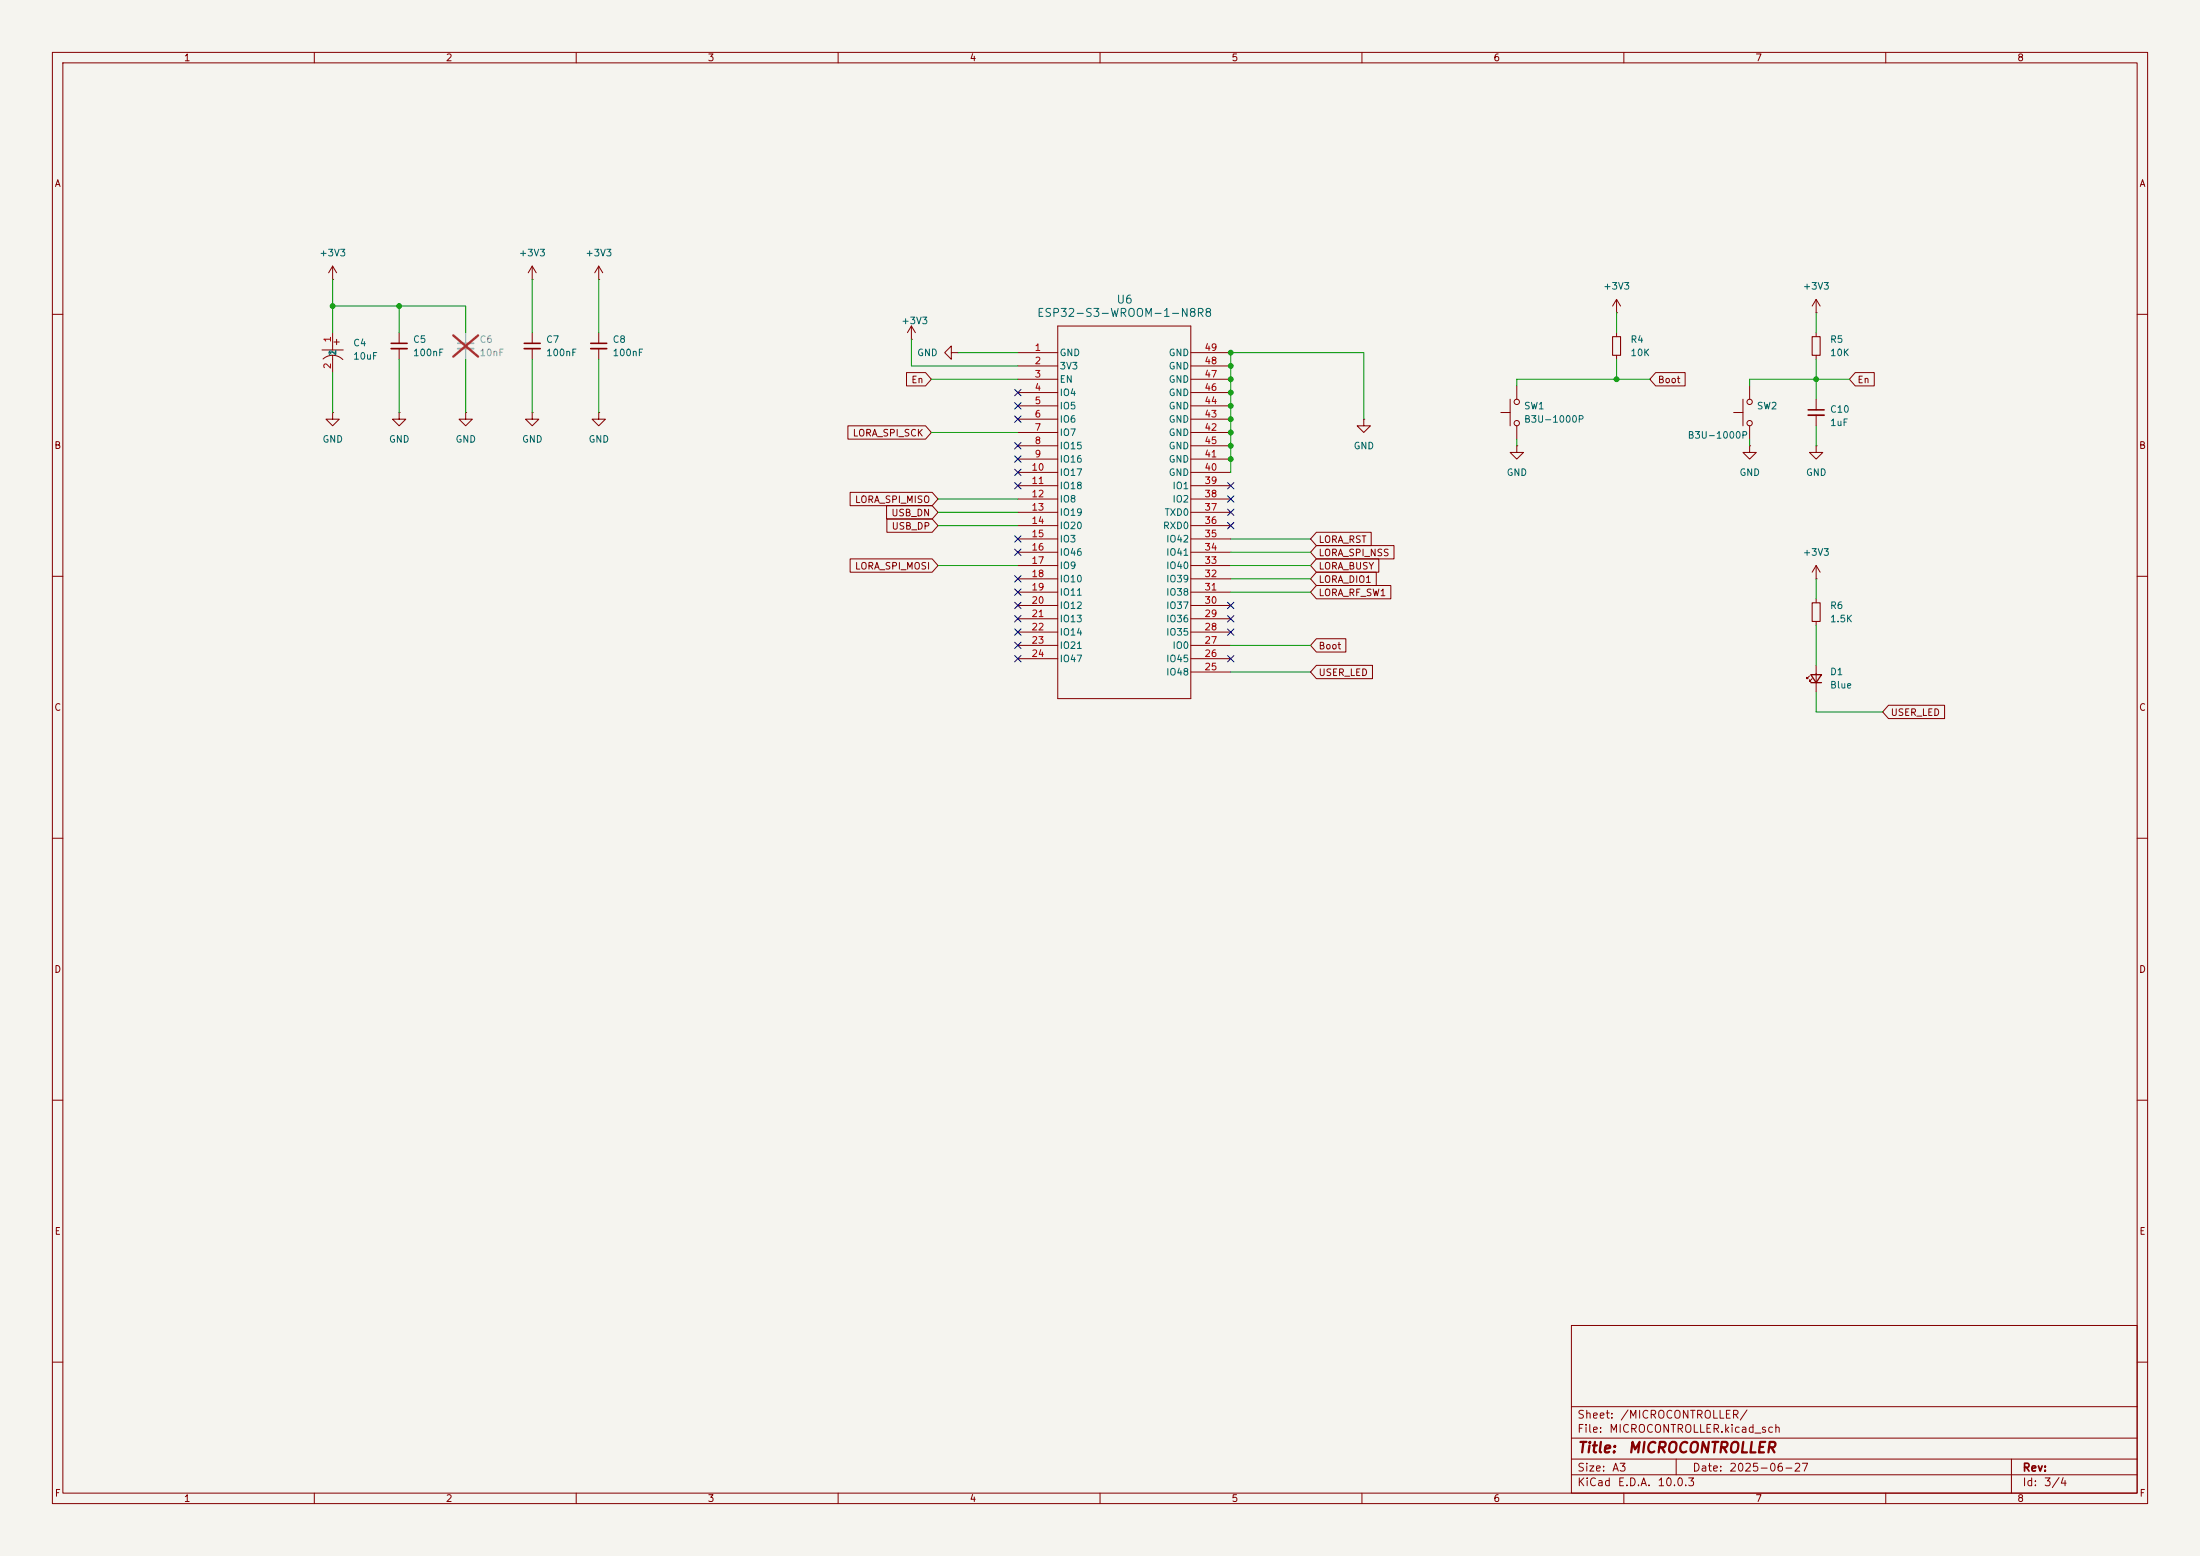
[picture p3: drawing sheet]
<svg xmlns="http://www.w3.org/2000/svg" width="420mm" height="297mm" viewBox="0 0 420 297" stroke-linecap="round" stroke-linejoin="round" font-family="sans-serif">
<path d="M0 0h420v297h-420z" fill="#f5f4ef" stroke="#f5f4ef" stroke-width=".19"/>
<g fill="none" stroke="#840000" stroke-width=".19">
<path d="M10 10h400v277h-400zM12 12h396v273h-396zM60 10v2M110 10v2M160 10v2M210 10v2M260 10v2M310 10v2M360 10v2M63.5 53.3h.1M63.5 50.8v2.5M63.5 50.8l-.8 1.3"/>
<path d="M63.5 50.8l.8 1.3M101.6 53.3h.1M101.6 50.8l-.8 1.3M101.6 50.8l.8 1.3M101.6 50.8v2.5M114.3 53.3h.1M114.3 50.8v2.5M114.3 50.8l-.8 1.3M114.3 50.8l.8 1.3M308.6 59.7h.1M308.6 57.2v2.5M308.6 57.2l-.8 1.2"/>
<path d="M308.6 57.2l.8 1.2M346.7 59.7h.1M346.7 57.2v2.5M346.7 57.2l-.8 1.2M346.7 57.2l.8 1.2M10 60h2M61.5 66.8h4M61.7 68.5a2.73 2.73 0 0 1 3.8 .1M63.5 78.7v1.3h1.3l-1.3 1.3-1.3-1.3h1.3M63.5 78.7h.1M63.5 63.5v3.3M63.5 67.8v3.3"/>
<path d="M63.8 65.3h1M64.3 64.8v1M76.2 78.7v1.3h1.3l-1.3 1.3-1.3-1.3h1.3M76.2 78.7h.1M76.2 63.5v2M76.2 66.5v2.1M88.9 78.7v1.3h1.3l-1.3 1.3-1.3-1.3h1.3M88.9 78.7h.1M101.6 78.7v1.3h1.3l-1.3 1.3-1.3-1.3h1.3M101.6 78.7h.1M101.6 63.5v2M101.6 66.5v2.1"/>
<path d="M114.3 78.7v1.3h1.3l-1.3 1.3-1.3-1.3h1.3M114.3 78.7h.1M114.3 63.5v2M114.3 66.5v2.1M173.1 71.1h3.6l1.1 1.3-1.1 1.3h-3.6zM174 64.8h.1M174 62.2l-.8 1.3M174 62.2l.8 1.3M174 62.2v2.6M181.6 67.3v-1.3l-1.3 1.3 1.3 1.3v-1.3h1.3M182.9 67.3h.1M194.3 67.3h7.6"/>
<path d="M194.3 69.9h7.6M194.3 72.4h7.6M194.3 74.9h7.6M194.3 77.5h7.6M201.9 62.2h25.4v71.2h-25.4zM227.3 67.3h7.6M227.3 69.9h7.6M227.3 72.4h7.6M227.3 74.9h7.6M227.3 77.5h7.6M286.5 78.7h1.8M288.3 76.2v5.1"/>
<path d="M289.6 73.7v2.5M308.6 63.5v.8M308.6 67.8v.8M316.1 71.1h5.6v2.6h-5.6l-1.1-1.3zM331 78.7h1.7M332.7 76.2v5.1M334 73.7v2.5M346.7 63.5v.8M346.7 67.8v.8M346.7 76.2v2M346.7 79.2v2.1M354.2 71.1h3.6v2.6h-3.6l-1.1-1.3z"/>
<path d="M408 60h2M161.9 81.3h14.8l1.1 1.3-1.1 1.2h-14.8zM162.3 94h15.7l1.1 1.3-1.1 1.2h-15.7zM169.2 96.5h8.8l1.1 1.3-1.1 1.3h-8.8zM169.3 99.1h8.7l1.1 1.2-1.1 1.3h-8.7zM194.3 80h7.6M194.3 82.6h7.6M194.3 85.1h7.6M194.3 87.6h7.6M194.3 90.2h7.6M194.3 92.7h7.6M194.3 95.3h7.6"/>
<path d="M194.3 97.8h7.6M227.3 80h7.6M227.3 82.6h7.6M227.3 85.1h7.6M227.3 87.6h7.6M227.3 90.2h7.6M227.3 92.7h7.6M227.3 95.3h7.6M227.3 97.8h7.6M260.3 80v1.3h1.3l-1.3 1.3-1.2-1.3h1.2M260.3 80h.1M289.6 85.1v1.3h1.2l-1.2 1.2-1.3-1.2h1.3"/>
<path d="M289.6 85.1h.1M289.6 81.3v2.5M334 85.1v1.3h1.3l-1.3 1.2-1.3-1.2h1.3M334 85.1h.1M334 81.3v2.5M346.7 85.1v1.3h1.3l-1.3 1.2-1.3-1.2h1.3M346.7 85.1h.1M10 110h2M162.3 106.7h15.7l1.1 1.3-1.1 1.2h-15.7zM194.3 100.3h7.6M194.3 102.9h7.6M194.3 105.4h7.6"/>
<path d="M194.3 108h7.6M194.3 110.5h7.6M194.3 113h7.6M194.3 115.6h7.6M194.3 118.1h7.6M227.3 100.3h7.6M227.3 102.9h7.6M227.3 105.4h7.6M227.3 108h7.6M227.3 110.5h7.6M227.3 113h7.6M227.3 115.6h7.6"/>
<path d="M227.3 118.1h7.6M251.3 109.2h11.4v2.6h-11.4l-1.1-1.3zM251.3 111.8h14.2v2.5h-14.2l-1.1-1.3zM251.3 106.7h11.9v2.5h-11.9l-1.1-1.2zM251.3 101.6h10.5v2.5h-10.5l-1.1-1.2zM251.3 104.1h14.8v2.6h-14.8l-1.1-1.3zM346.7 110.5h.1M346.7 108v2.5M346.7 114.3v.8M346.7 118.6v.8M346.7 108l-.8 1.2M346.7 108l.8 1.2"/>
<path d="M408 110h2M194.3 120.7h7.6M194.3 123.2h7.6M194.3 125.7h7.6M227.3 120.7h7.6M227.3 123.2h7.6M227.3 125.7h7.6M227.3 128.3h7.6M251.3 127h10.7v2.5h-10.7l-1.1-1.2zM251.3 121.9h5.6v2.6h-5.6l-1.1-1.3zM345.4 129l-.5 .5v-.2v.2h.3M345.9 129.5l-.5 .5v-.2v.2h.3"/>
<path d="M346.7 127v5.1M360.5 134.6h10.7v2.6h-10.7l-1.1-1.3zM10 160h2M408 160h2M10 210h2M408 210h2M300 253h108v32h-108zM10 260h2M300 278.5h108M300 274.5h108M300 268.5h108M320 278.5v3"/>
<path d="M384 278.5v6.5M408 260h2M60 285v2M110 285v2M160 285v2M210 285v2M260 285v2M300 281.5h108M310 285v2M360 285v2"/>
<circle cx="289.6" cy="76.7" r=".51"/>
<circle cx="334" cy="76.7" r=".51"/>
<circle cx="289.6" cy="80.8" r=".51"/>
<circle cx="334" cy="80.8" r=".51"/>
</g>
<path d="M307.8 64.3h1.6v3.5h-1.6zM345.9 64.3h1.6v3.5h-1.6zM345.9 115.1h1.6v3.5h-1.6z" fill="none" stroke="#840000" stroke-width=".2"/>
<path d="M74.7 65.5h3M100.1 65.5h3M112.8 65.5h3M345.2 78.2h3" fill="none" stroke="#840000" stroke-width=".3"/>
<path d="M74.7 66.5h3M100.1 66.5h3M112.8 66.5h3M345.2 79.2h3" fill="none" stroke="#840000" stroke-width=".33"/>
<path d="M345.7 128.8h2l-1 1.5zM345.7 130.3h2" fill="none" stroke="#840000" stroke-width=".25"/>
<path d="M87.4 65.5h3" fill="none" stroke="#9c9b98" stroke-width=".3"/>
<path d="M87.4 66.5h3" fill="none" stroke="#9c9b98" stroke-width=".33"/>
<path d="M88.9 63.5v2M88.9 66.5v2.1" fill="none" stroke="#9c9b98" stroke-width=".19"/>
<path d="M86.5 64l4.8 4.1M91.3 64l-4.8 4.1" fill="none" stroke="#e12e31" stroke-width=".46"/>
<g fill="none" stroke="#009600" stroke-width=".19">
<path d="M63.5 53.3v10.2M63.5 58.4h25.4v5.1M76.2 58.4v5.1M101.6 53.3v10.2M114.3 53.3v10.2M308.6 59.7v3.8M346.7 59.7v3.8M63.5 71.1v7.6M76.2 68.6v10.1M88.9 68.6v10.1M101.6 68.6v10.1M114.3 68.6v10.1"/>
<path d="M174 64.8v5.1h20.3M177.8 72.4h16.5M182.9 67.3h11.4M308.6 68.6v3.8M315 72.4h-25.4v1.3M346.7 68.6v7.6M353.1 72.4h-19.1v1.3M177.8 82.6h16.5M179.1 97.8h15.2M179.1 95.3h15.2M260.3 80v-12.7h-25.4v22.9M289.6 83.8v1.3"/>
<path d="M334 83.8v1.3M346.7 81.3v3.8M179.1 100.3h15.2M179.1 108h15.2M234.9 108h15.3M234.9 110.5h15.3M234.9 105.4h15.3M234.9 102.9h15.3M234.9 113h15.3M346.7 110.5v3.8M346.7 119.4v7.6M234.9 128.3h15.3"/>
<path d="M234.9 123.2h15.3M346.7 132.1v3.8h12.7"/>
</g>
<g fill="none" stroke="#000084" stroke-width=".19">
<path d="M193.7 74.3l1.2 1.2M193.7 79.4l1.2 1.2M193.7 76.9l1.2 1.2M194.9 74.3l-1.2 1.2M194.9 79.4l-1.2 1.2M194.9 76.9l-1.2 1.2M193.7 92.1l1.2 1.2M193.7 89.6l1.2 1.2M193.7 84.5l1.2 1.2M193.7 87l1.2 1.2M194.9 92.1l-1.2 1.2M194.9 89.6l-1.2 1.2"/>
<path d="M194.9 84.5l-1.2 1.2M194.9 87l-1.2 1.2M234.3 92.1l1.3 1.2M234.3 94.6l1.3 1.3M234.3 99.7l1.3 1.2M234.3 97.2l1.3 1.2M235.6 92.1l-1.3 1.2M235.6 94.6l-1.3 1.3M235.6 99.7l-1.3 1.2M235.6 97.2l-1.3 1.2M193.7 109.9l1.2 1.2M193.7 117.5l1.2 1.2"/>
<path d="M193.7 112.4l1.2 1.2M193.7 115l1.2 1.2M193.7 104.8l1.2 1.2M193.7 102.3l1.2 1.2M194.9 109.9l-1.2 1.2M194.9 117.5l-1.2 1.2M194.9 112.4l-1.2 1.2M194.9 115l-1.2 1.2M194.9 104.8l-1.2 1.2M194.9 102.3l-1.2 1.2M234.3 117.5l1.3 1.2M234.3 115l1.3 1.2"/>
<path d="M235.6 117.5l-1.3 1.2M235.6 115l-1.3 1.2M193.7 122.6l1.2 1.2M193.7 125.1l1.2 1.2M193.7 120l1.2 1.3M194.9 122.6l-1.2 1.2M194.9 125.1l-1.2 1.2M194.9 120l-1.2 1.3M234.3 125.1l1.3 1.2M234.3 120l1.3 1.3M235.6 125.1l-1.3 1.2M235.6 120l-1.3 1.3"/>
</g>
<g fill="#009600" stroke="#009600" stroke-width=".19">
<circle cx="234.9" cy="74.9" r=".46"/>
<circle cx="234.9" cy="69.9" r=".46"/>
<circle cx="234.9" cy="67.3" r=".46"/>
<circle cx="234.9" cy="87.6" r=".46"/>
<circle cx="234.9" cy="85.1" r=".46"/>
<circle cx="234.9" cy="82.6" r=".46"/>
<circle cx="234.9" cy="72.4" r=".46"/>
<circle cx="234.9" cy="77.5" r=".46"/>
<circle cx="234.9" cy="80" r=".46"/>
<circle cx="346.7" cy="72.4" r=".46"/>
<circle cx="308.6" cy="72.4" r=".46"/>
<circle cx="63.5" cy="58.4" r=".46"/>
<circle cx="76.2" cy="58.4" r=".46"/>
</g>
<g font-size="2" fill="#840000">
<text x="301" y="277.8">Title:</text>
<text x="310.7" y="277.8">MICROCONTROLLER</text>
</g>
<g font-size="1.5" fill="#006464">
<text x="213" y="58.3">U6</text>
<text x="197.9" y="60.9">ESP32-S3-WROOM-1-N8R8</text>
</g>
<g font-size="1.5" fill="#840000">
<text x="301" y="273.8">File:</text>
<text x="301" y="271.1">Sheet:</text>
<text x="307.1" y="273.8">MICROCONTROLLER.kicad_sch</text>
<text x="309.2" y="271.1">/MICROCONTROLLER/</text>
<text x="301" y="281.2">Size:</text>
<text x="307.6" y="281.2">A3</text>
<text x="323" y="281.2">Date:</text>
<text x="330" y="281.2">2025-06-27</text>
<text x="386" y="281.2">Rev:</text>
<text x="301" y="284">KiCad</text>
<text x="308.7" y="284">E.D.A.</text>
<text x="316.3" y="284">10.0.3</text>
<text x="386" y="284">Id:</text>
<text x="390.1" y="284">3/4</text>
</g>
<g font-size="1.3" fill="#840000">
<text x="35" y="12">1</text>
<text x="85" y="12">2</text>
<text x="135" y="12">3</text>
<text x="185" y="12">4</text>
<text x="235" y="12">5</text>
<text x="285" y="12">6</text>
<text x="335" y="12">7</text>
<text x="385" y="12">8</text>
<text x="10.3" y="36">A</text>
<text x="408.3" y="36">A</text>
<text x="173.9" y="73.5">En</text>
<text x="316.4" y="73.5">Boot</text>
<text x="354.5" y="73.5">En</text>
<text x="162.7" y="83.6">LORA_SPI_SCK</text>
<text x="10.3" y="86">B</text>
<text x="408.2" y="86">B</text>
<text x="163.1" y="96.3">LORA_SPI_MISO</text>
<text x="170.1" y="98.9">USB_DN</text>
<text x="170.1" y="101.4">USB_DP</text>
<text x="251.6" y="103.9">LORA_RST</text>
<text x="251.6" y="106.5">LORA_SPI_NSS</text>
<text x="163.1" y="109">LORA_SPI_MOSI</text>
<text x="251.6" y="111.6">LORA_DIO1</text>
<text x="251.6" y="109">LORA_BUSY</text>
<text x="251.6" y="114.1">LORA_RF_SW1</text>
<text x="251.6" y="124.3">Boot</text>
<text x="251.6" y="129.3">USER_LED</text>
<text x="10.3" y="136">C</text>
<text x="360.8" y="137">USER_LED</text>
<text x="408.2" y="136">C</text>
<text x="10.3" y="186">D</text>
<text x="408.2" y="186">D</text>
<text x="10.3" y="236">E</text>
<text x="408.3" y="236">E</text>
<text x="10.3" y="286">F</text>
<text x="35" y="287">1</text>
<text x="85" y="287">2</text>
<text x="135" y="287">3</text>
<text x="185" y="287">4</text>
<text x="235" y="287">5</text>
<text x="285" y="287">6</text>
<text x="335" y="287">7</text>
<text x="385" y="287">8</text>
<text x="408.3" y="286">F</text>
</g>
<g font-size="1.3" fill="#006464">
<text x="60.9" y="49.2">+3V3</text>
<text x="99" y="49.2">+3V3</text>
<text x="111.7" y="49.2">+3V3</text>
<text x="306" y="55.6">+3V3</text>
<text x="344.1" y="55.6">+3V3</text>
<text x="78.7" y="65.7">C5</text>
<text x="104.1" y="65.7">C7</text>
<text x="116.8" y="65.7">C8</text>
<text x="172" y="62.2">+3V3</text>
<text x="311.2" y="65.7">R4</text>
<text x="349.3" y="65.7">R5</text>
<text x="64.5" y="68.1" transform="rotate(-90 64.5 68.1)">2</text>
<text x="64.5" y="68" transform="rotate(-90 64.5 68)">1</text>
<text x="67.3" y="66.4">C4</text>
<text x="67.3" y="68.9">10uF</text>
<text x="78.7" y="68.3">100nF</text>
<text x="104.1" y="68.3">100nF</text>
<text x="116.8" y="68.3">100nF</text>
<text x="175" y="68.3">GND</text>
<text x="202.2" y="68.3">GND</text>
<text x="202.2" y="70.8">3V3</text>
<text x="223" y="70.8">GND</text>
<text x="223" y="68.3">GND</text>
<text x="311.2" y="68.3">10K</text>
<text x="349.3" y="68.3">10K</text>
<text x="202.2" y="73.4">EN</text>
<text x="202.2" y="75.9">IO4</text>
<text x="223" y="75.9">GND</text>
<text x="223" y="73.4">GND</text>
<text x="202.2" y="78.4">IO5</text>
<text x="202.2" y="81">IO6</text>
<text x="202.2" y="83.5">IO7</text>
<text x="223" y="83.5">GND</text>
<text x="223" y="81">GND</text>
<text x="223" y="78.4">GND</text>
<text x="290.8" y="78.4">SW1</text>
<text x="290.8" y="81">B3U-1000P</text>
<text x="335.3" y="78.4">SW2</text>
<text x="349.3" y="81.6">1uF</text>
<text x="349.3" y="79.1">C10</text>
<text x="61.5" y="84.8">GND</text>
<text x="74.2" y="84.8">GND</text>
<text x="86.9" y="84.8">GND</text>
<text x="99.6" y="84.8">GND</text>
<text x="112.3" y="84.8">GND</text>
<text x="202.2" y="86.1">IO15</text>
<text x="202.2" y="88.6">IO16</text>
<text x="223" y="88.6">GND</text>
<text x="223" y="86.1">GND</text>
<text x="258.3" y="86.1">GND</text>
<text x="322.1" y="84">B3U-1000P</text>
<text x="202.2" y="91.1">IO17</text>
<text x="202.2" y="93.7">IO18</text>
<text x="223" y="91.1">GND</text>
<text x="223.7" y="93.7">IO1</text>
<text x="287.5" y="91.1">GND</text>
<text x="332" y="91.1">GND</text>
<text x="344.7" y="91.1">GND</text>
<text x="202.2" y="96.2">IO8</text>
<text x="202.2" y="98.8">IO19</text>
<text x="202.2" y="101.3">IO20</text>
<text x="221.9" y="101.3">RXD0</text>
<text x="222.2" y="98.8">TXD0</text>
<text x="223.7" y="96.2">IO2</text>
<text x="202.2" y="103.8">IO3</text>
<text x="202.2" y="106.4">IO46</text>
<text x="222.5" y="106.4">IO41</text>
<text x="222.5" y="103.8">IO42</text>
<text x="344.1" y="106.4">+3V3</text>
<text x="202.2" y="108.9">IO9</text>
<text x="202.2" y="111.5">IO10</text>
<text x="222.5" y="111.5">IO39</text>
<text x="222.5" y="108.9">IO40</text>
<text x="202.2" y="114">IO11</text>
<text x="202.2" y="116.5">IO12</text>
<text x="202.2" y="119.1">IO13</text>
<text x="222.5" y="119.1">IO36</text>
<text x="222.5" y="116.5">IO37</text>
<text x="222.5" y="114">IO38</text>
<text x="349.3" y="116.5">R6</text>
<text x="349.3" y="119.1">1.5K</text>
<text x="202.2" y="121.6">IO14</text>
<text x="202.2" y="124.2">IO21</text>
<text x="222.5" y="121.6">IO35</text>
<text x="223.7" y="124.2">IO0</text>
<text x="202.2" y="126.7">IO47</text>
<text x="222.5" y="129.2">IO48</text>
<text x="222.5" y="126.7">IO45</text>
<text x="349.3" y="129.2">D1</text>
<text x="349.3" y="131.7">Blue</text>
</g>
<g font-size="1.3" fill="#a90000">
<text x="63.5" y="65.5" transform="rotate(-90 63.5 65.5)">1</text>
<text x="63.5" y="70.6" transform="rotate(-90 63.5 70.6)">2</text>
<text x="197.4" y="67.3">1</text>
<text x="197.4" y="69.8">2</text>
<text x="229.8" y="69.8">48</text>
<text x="229.8" y="67.3">49</text>
<text x="197.4" y="72.4">3</text>
<text x="197.4" y="74.9">4</text>
<text x="197.4" y="77.4">5</text>
<text x="229.8" y="77.4">44</text>
<text x="229.8" y="74.9">46</text>
<text x="229.8" y="72.4">47</text>
<text x="197.4" y="80">6</text>
<text x="197.4" y="82.5">7</text>
<text x="229.8" y="82.5">42</text>
<text x="229.8" y="80">43</text>
<text x="197.4" y="85.1">8</text>
<text x="197.4" y="87.6">9</text>
<text x="229.8" y="87.6">41</text>
<text x="229.8" y="85.1">45</text>
<text x="196.8" y="90.1">10</text>
<text x="196.8" y="92.7">11</text>
<text x="196.8" y="95.2">12</text>
<text x="229.8" y="95.2">38</text>
<text x="229.8" y="92.7">39</text>
<text x="229.8" y="90.1">40</text>
<text x="196.8" y="97.8">13</text>
<text x="196.8" y="100.3">14</text>
<text x="229.8" y="100.3">36</text>
<text x="229.8" y="97.8">37</text>
<text x="196.8" y="102.8">15</text>
<text x="196.8" y="105.4">16</text>
<text x="196.8" y="107.9">17</text>
<text x="229.8" y="107.9">33</text>
<text x="229.8" y="105.4">34</text>
<text x="229.8" y="102.8">35</text>
<text x="196.8" y="110.5">18</text>
<text x="196.8" y="113">19</text>
<text x="229.8" y="113">31</text>
<text x="229.8" y="110.5">32</text>
<text x="196.8" y="115.5">20</text>
<text x="196.8" y="118.1">21</text>
<text x="229.8" y="118.1">29</text>
<text x="229.8" y="115.5">30</text>
<text x="196.8" y="120.6">22</text>
<text x="196.8" y="123.2">23</text>
<text x="196.8" y="125.7">24</text>
<text x="229.8" y="125.7">26</text>
<text x="229.8" y="123.2">27</text>
<text x="229.8" y="120.6">28</text>
<text x="229.8" y="128.2">25</text>
</g>
<g font-size="1.3" fill="#939391">
<text x="91.4" y="65.7">C6</text>
<text x="91.4" y="68.3">10nF</text>
</g>
</svg>
